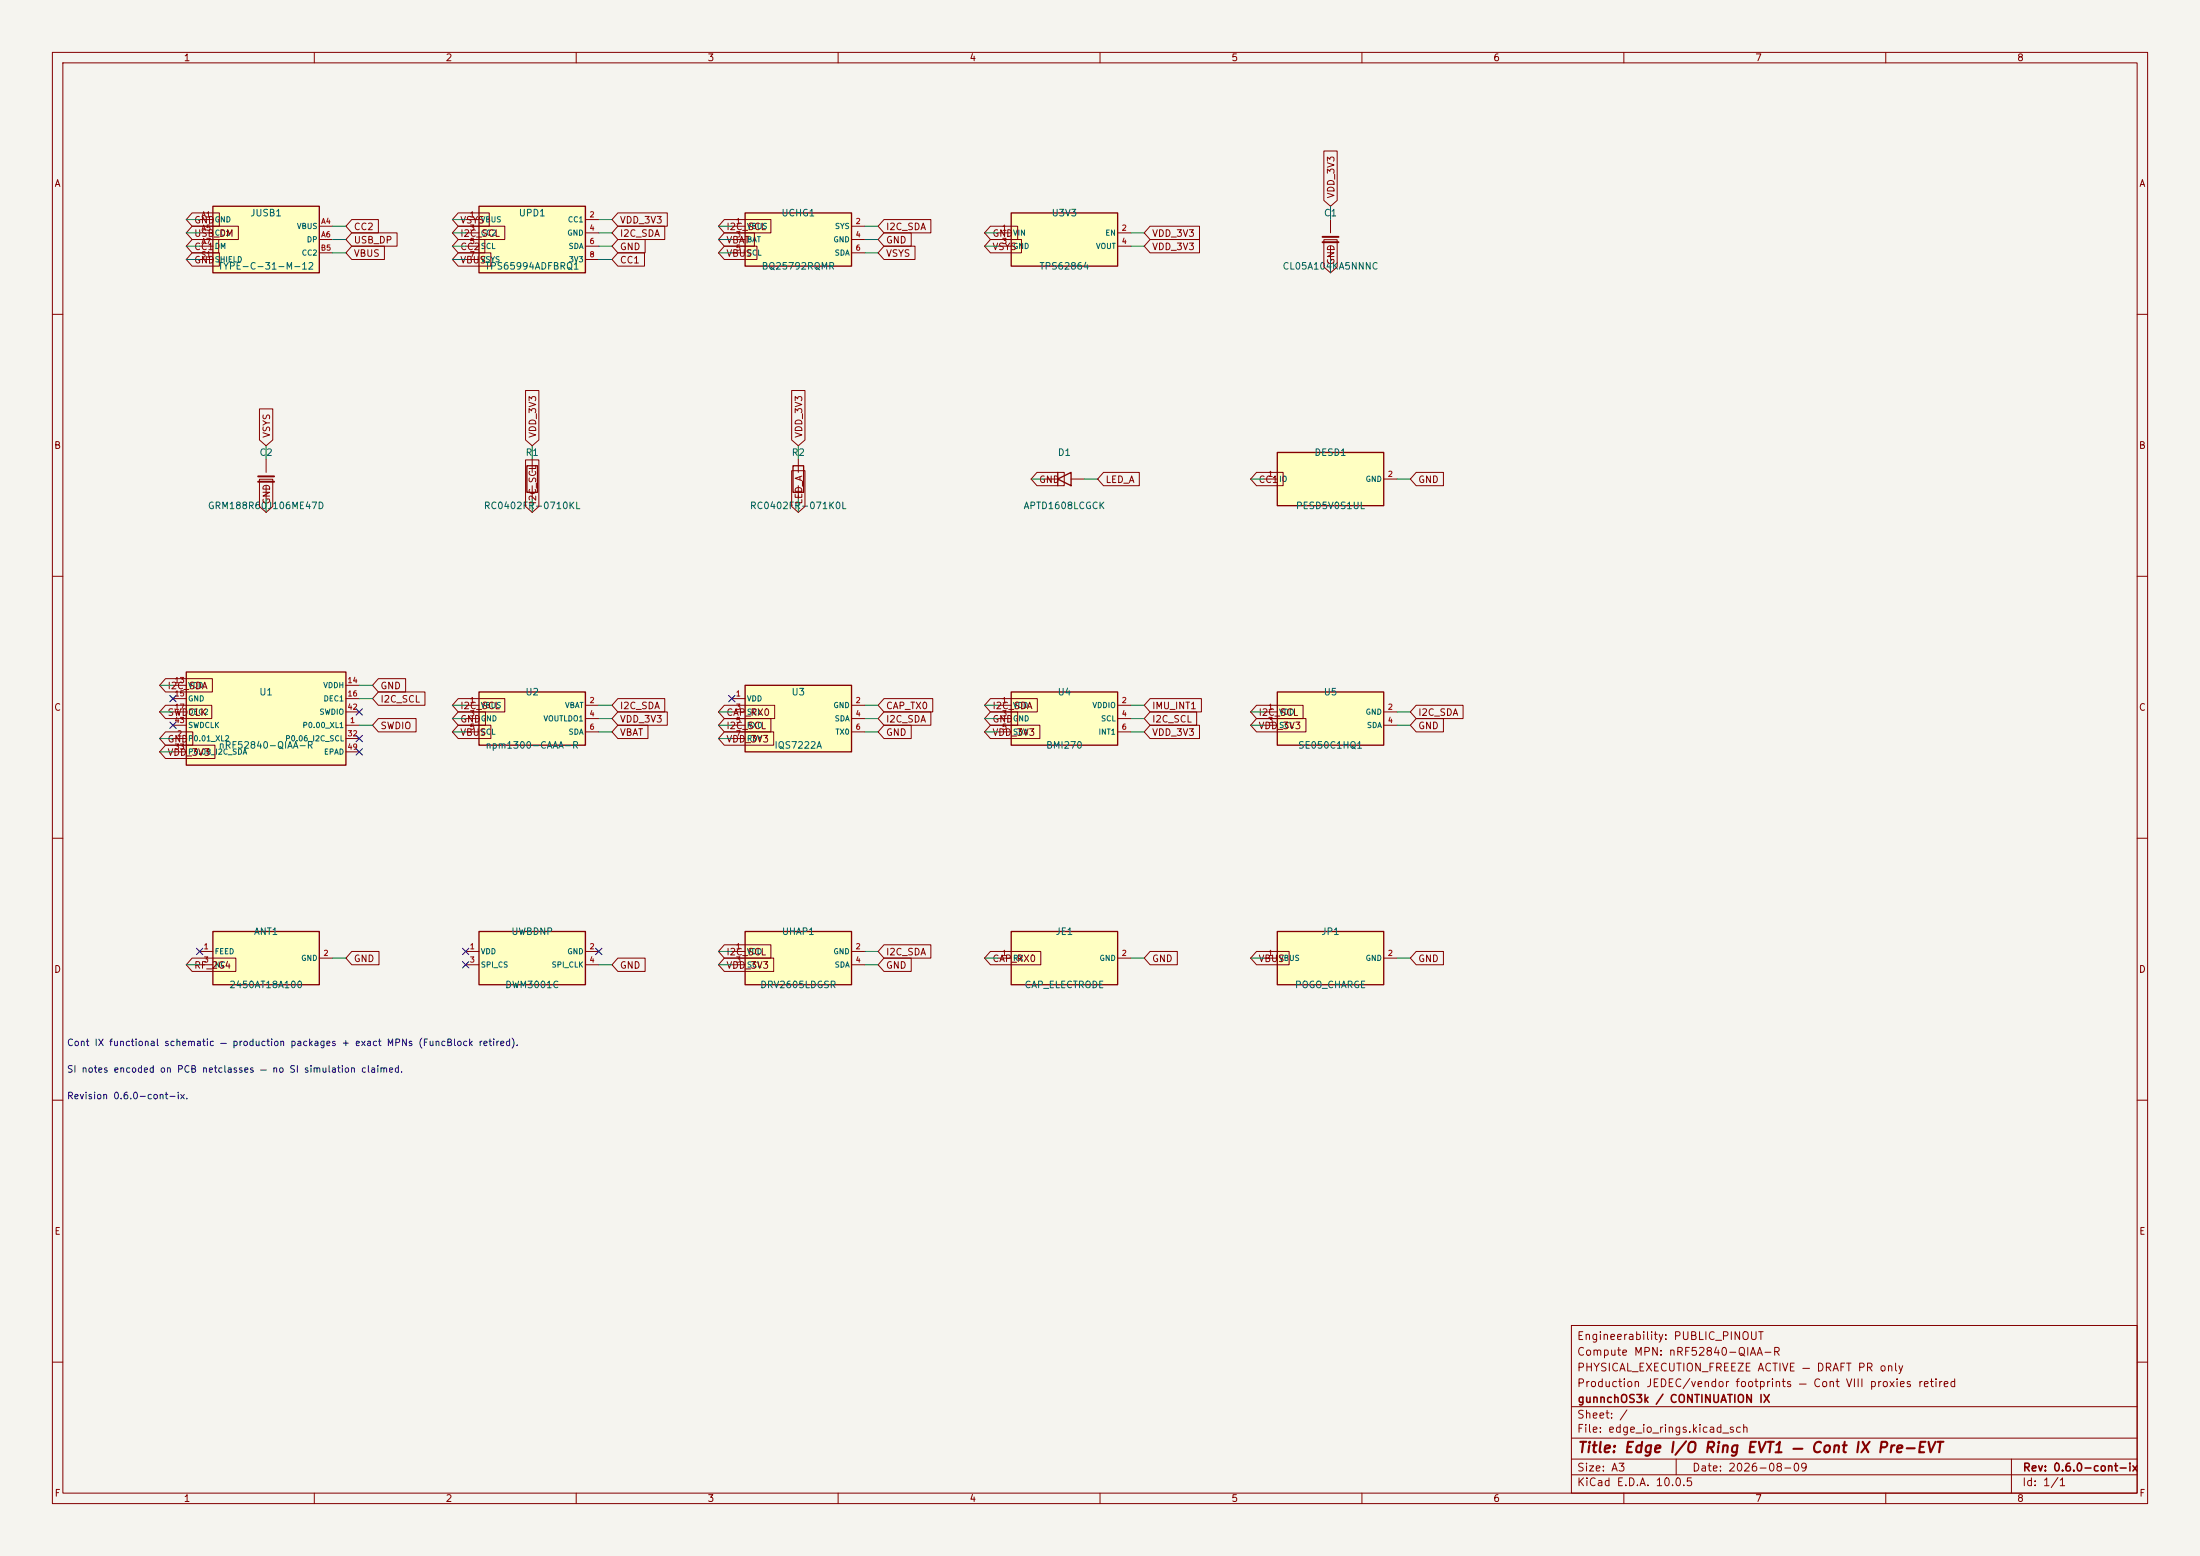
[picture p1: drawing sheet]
<svg xmlns="http://www.w3.org/2000/svg" width="420mm" height="297mm" viewBox="0 0 420 297" stroke-linecap="round" stroke-linejoin="round" font-family="sans-serif">
<path d="M0 0h420v297h-420z" fill="#f5f4ef" stroke="#f5f4ef" stroke-width=".19"/>
<g fill="none" stroke="#840000" stroke-width=".19">
<path d="M10 10h400v277h-400zM12 12h396v273h-396zM60 10v2M110 10v2M160 10v2M210 10v2M260 10v2M310 10v2M360 10v2M10 60h2M408 60h2M10 110h2"/>
<path d="M408 110h2M10 160h2M408 160h2M10 210h2M408 210h2M300 253h108v32h-108zM10 260h2M300 278.5h108M300 274.5h108M300 268.5h108M320 278.5v3M384 278.5v6.5"/>
<path d="M408 260h2M60 285v2M110 285v2M160 285v2M210 285v2M260 285v2M300 281.5h108M310 285v2M360 285v2"/>
</g>
<path d="M40.6 39.4h20.4v12.7h-20.4z" fill="#ffffc2"/>
<path d="M40.6 39.4h20.4v12.7h-20.4zM100.6 88.9h2v5.1h-2z" fill="none" stroke="#840000" stroke-width=".25"/>
<path d="M38.1 41.9h2.5M38.1 44.5h2.5M38.1 47h2.5M38.1 49.5h2.5M61 43.2h2.5M61 45.7h2.5M61 48.3h2.5M101.6 87.6v2.6M101.6 92.7v2.6" fill="none" stroke="#840000" stroke-width=".19"/>
<path d="M35.6 128.3h30.4v17.8h-30.4z" fill="#ffffc2"/>
<path d="M35.6 128.3h30.4v17.8h-30.4z" fill="none" stroke="#840000" stroke-width=".25"/>
<g fill="none" stroke="#840000" stroke-width=".19">
<path d="M50.8 87.6v2.6M50.8 92.7v2.6M33 138.4h2.6M33 130.8h2.6M33 133.4h2.6M33 135.9h2.6M66 138.4h2.6M66 130.8h2.6M66 133.4h2.6M66 135.9h2.6M33 141h2.6M33 143.5h2.6"/>
<path d="M66 141h2.6M66 143.5h2.6"/>
</g>
<path d="M49.3 90.9h3M49.3 91.9h3" fill="none" stroke="#840000" stroke-width=".37"/>
<path d="M243.8 177.8h20.4v10.2h-20.4z" fill="#ffffc2"/>
<path d="M243.8 177.8h20.4v10.2h-20.4z" fill="none" stroke="#840000" stroke-width=".25"/>
<path d="M241.3 182.9h2.5M264.2 182.9h2.5" fill="none" stroke="#840000" stroke-width=".19"/>
<path d="M91.4 39.4h20.4v12.7h-20.4z" fill="#ffffc2"/>
<path d="M91.4 39.4h20.4v12.7h-20.4z" fill="none" stroke="#840000" stroke-width=".25"/>
<path d="M88.9 41.9h2.5M88.9 44.5h2.5M88.9 47h2.5M88.9 49.5h2.5M111.8 41.9h2.5M111.8 44.5h2.5M111.8 47h2.5M111.8 49.5h2.5" fill="none" stroke="#840000" stroke-width=".19"/>
<path d="M243.8 132.1h20.4v10.1h-20.4z" fill="#ffffc2"/>
<path d="M243.8 132.1h20.4v10.1h-20.4z" fill="none" stroke="#840000" stroke-width=".25"/>
<path d="M241.3 135.9h2.5M241.3 138.4h2.5M264.2 135.9h2.5M264.2 138.4h2.5" fill="none" stroke="#840000" stroke-width=".19"/>
<path d="M142.2 177.8h20.4v10.2h-20.4z" fill="#ffffc2"/>
<path d="M142.2 177.8h20.4v10.2h-20.4z" fill="none" stroke="#840000" stroke-width=".25"/>
<path d="M139.7 181.6h2.5M139.7 184.2h2.5M162.6 181.6h2.5M162.6 184.2h2.5" fill="none" stroke="#840000" stroke-width=".19"/>
<path d="M193 132.1h20.4v10.1h-20.4z" fill="#ffffc2"/>
<path d="M193 132.1h20.4v10.1h-20.4z" fill="none" stroke="#840000" stroke-width=".25"/>
<path d="M190.5 134.6h2.5M190.5 137.2h2.5M190.5 139.7h2.5M213.4 134.6h2.5M213.4 137.2h2.5M213.4 139.7h2.5" fill="none" stroke="#840000" stroke-width=".19"/>
<path d="M193 177.8h20.4v10.2h-20.4z" fill="#ffffc2"/>
<path d="M193 177.8h20.4v10.2h-20.4z" fill="none" stroke="#840000" stroke-width=".25"/>
<path d="M190.5 182.9h2.5M213.4 182.9h2.5" fill="none" stroke="#840000" stroke-width=".19"/>
<path d="M142.2 130.8h20.4v12.7h-20.4z" fill="#ffffc2"/>
<path d="M142.2 130.8h20.4v12.7h-20.4z" fill="none" stroke="#840000" stroke-width=".25"/>
<path d="M139.7 133.4h2.5M139.7 135.9h2.5M139.7 138.4h2.5M162.6 134.6h2.5M162.6 137.2h2.5M162.6 139.7h2.5M139.7 141h2.5" fill="none" stroke="#840000" stroke-width=".19"/>
<path d="M91.4 132.1h20.4v10.1h-20.4z" fill="#ffffc2"/>
<path d="M91.4 132.1h20.4v10.1h-20.4z" fill="none" stroke="#840000" stroke-width=".25"/>
<path d="M88.9 134.6h2.5M88.9 137.2h2.5M88.9 139.7h2.5M111.8 134.6h2.5M111.8 137.2h2.5M111.8 139.7h2.5" fill="none" stroke="#840000" stroke-width=".19"/>
<path d="M40.6 177.8h20.4v10.2h-20.4z" fill="#ffffc2"/>
<path d="M40.6 177.8h20.4v10.2h-20.4z" fill="none" stroke="#840000" stroke-width=".25"/>
<path d="M38.1 181.6h2.5M38.1 184.2h2.5M61 182.9h2.5" fill="none" stroke="#840000" stroke-width=".19"/>
<path d="M91.4 177.8h20.4v10.2h-20.4z" fill="#ffffc2"/>
<path d="M91.4 177.8h20.4v10.2h-20.4z" fill="none" stroke="#840000" stroke-width=".25"/>
<path d="M88.9 181.6h2.5M88.9 184.2h2.5M111.8 181.6h2.5M111.8 184.2h2.5" fill="none" stroke="#840000" stroke-width=".19"/>
<path d="M243.8 86.4h20.4v10.1h-20.4z" fill="#ffffc2"/>
<path d="M201.9 91.4l2.6-1.2v2.5zM201.9 90.2v2.5M243.8 86.4h20.4v10.1h-20.4z" fill="none" stroke="#840000" stroke-width=".25"/>
<path d="M254 41.9v2.6M254 47v2.5M199.4 91.4h2.5M204.5 91.4h2.5M241.3 91.4h2.5M264.2 91.4h2.5" fill="none" stroke="#840000" stroke-width=".19"/>
<path d="M252.5 45.2h3M252.5 46.2h3" fill="none" stroke="#840000" stroke-width=".37"/>
<path d="M193 40.6h20.4v10.2h-20.4z" fill="#ffffc2"/>
<path d="M193 40.6h20.4v10.2h-20.4z" fill="none" stroke="#840000" stroke-width=".25"/>
<path d="M190.5 44.5h2.5M190.5 47h2.5M213.4 44.5h2.5M213.4 47h2.5" fill="none" stroke="#840000" stroke-width=".19"/>
<path d="M142.2 40.6h20.4v10.2h-20.4z" fill="#ffffc2"/>
<path d="M142.2 40.6h20.4v10.2h-20.4zM151.4 88.9h2v5.1h-2z" fill="none" stroke="#840000" stroke-width=".25"/>
<g fill="none" stroke="#840000" stroke-width=".19">
<path d="M252.7 28.8h2.6v9.5l-1.3 1.1-1.3-1.1zM36.7 43.2h8.8v2.5h-8.8l-1.1-1.2zM36.7 40.6h5.2v2.6h-5.2l-1.1-1.3zM36.7 45.7h5.1v2.6h-5.1l-1.1-1.3zM36.7 48.3h5.2v2.5h-5.2l-1.1-1.3zM67.2 44.4h8.6v2.6h-8.6l-1.2-1.3zM67.2 41.9h5v2.6h-5l-1.2-1.3zM67.2 47h6.2v2.5h-6.2l-1.2-1.2zM87.5 48.3h6.2v2.5h-6.2l-1.1-1.3zM87.5 45.7h5.1v2.6h-5.1l-1.1-1.3zM87.5 43.2h8.9v2.5h-8.9l-1.1-1.2zM87.5 40.6h5.9v2.6h-5.9l-1.1-1.3z"/>
<path d="M118 48.3h5v2.5h-5l-1.2-1.3zM118 45.7h5.2v2.6h-5.2l-1.2-1.3zM118 43.2h8.9v2.5h-8.9l-1.2-1.2zM118 40.6h9.4v2.6h-9.4l-1.2-1.3zM138.3 44.4h5.7v2.6h-5.7l-1.1-1.3zM138.3 41.9h8.9v2.6h-8.9l-1.1-1.3zM138.3 47h6.2v2.5h-6.2l-1.1-1.2zM139.7 43.2h2.5M139.7 45.7h2.5M139.7 48.3h2.5M162.6 43.2h2.5M162.6 45.7h2.5"/>
<path d="M162.6 48.3h2.5M168.8 47h5.9v2.5h-5.9l-1.2-1.2zM168.8 44.4h5.2v2.6h-5.2l-1.2-1.3zM168.8 41.9h8.9v2.6h-8.9l-1.2-1.3zM189.1 45.7h5.9v2.6h-5.9l-1.1-1.3zM189.1 43.2h5.2v2.5h-5.2l-1.1-1.2zM219.6 45.7h9.4v2.6h-9.4l-1.2-1.3zM219.6 43.2h9.4v2.5h-9.4l-1.2-1.2zM252.7 45.8h2.6v5.2l-1.3 1.1-1.3-1.1zM49.5 78h2.6v6l-1.3 1.1-1.3-1.1zM100.3 74.5h2.6v9.5l-1.3 1.1-1.3-1.1zM151.1 74.5h2.6v9.5l-1.3 1.1-1.3-1.1z"/>
<path d="M49.5 91.5h2.6v5.2l-1.3 1.1-1.3-1.1zM100.3 87.8h2.6v8.9l-1.3 1.1-1.3-1.1zM151.1 89.8h2.6v6.9l-1.3 1.1-1.3-1.1zM152.4 87.6v2.6M152.4 92.7v2.6M198 90.2h5.2v2.5h-5.2l-1.2-1.3zM210.7 90.2h6.8v2.5h-6.8l-1.2-1.3zM239.9 90.2h5.1v2.5h-5.1l-1.1-1.3zM270.4 90.2h5.2v2.5h-5.2l-1.2-1.3zM31.6 129.5h8.9v2.6h-8.9l-1.1-1.3zM31.6 134.6h8.8v2.6h-8.8l-1.1-1.3zM31.6 139.7h5.2v2.5h-5.2l-1.1-1.2z"/>
<path d="M72.2 132.1h8.9v2.5h-8.9l-1.1-1.2zM72.2 129.5h5.2v2.6h-5.2l-1.1-1.3zM72.2 137.2h7.2v2.5h-7.2l-1.1-1.3zM87.5 133.3h8.9v2.6h-8.9l-1.1-1.3zM87.5 135.9h5.2v2.5h-5.2l-1.1-1.2zM87.5 138.4h6.2v2.6h-6.2l-1.1-1.3zM118 135.9h9.4v2.5h-9.4l-1.2-1.2zM118 138.4h5.7v2.6h-5.7l-1.2-1.3zM118 133.3h8.9v2.6h-8.9l-1.2-1.3zM138.3 134.6h9.6v2.6h-9.6l-1.1-1.3zM138.3 137.2h8.9v2.5h-8.9l-1.1-1.3zM138.3 139.7h9.4v2.5h-9.4l-1.1-1.2z"/>
<path d="M168.8 133.3h9.3v2.6h-9.3l-1.2-1.3zM168.8 135.9h8.9v2.5h-8.9l-1.2-1.2zM168.8 138.4h5.2v2.6h-5.2l-1.2-1.3zM189.1 138.4h9.4v2.6h-9.4l-1.1-1.3zM189.1 133.3h8.9v2.6h-8.9l-1.1-1.3zM189.1 135.9h5.2v2.5h-5.2l-1.1-1.2zM219.6 133.3h9.8v2.6h-9.8l-1.2-1.3zM219.6 135.9h8.8v2.5h-8.8l-1.2-1.2zM219.6 138.4h9.4v2.6h-9.4l-1.2-1.3zM239.9 134.6h8.9v2.6h-8.9l-1.1-1.3zM239.9 137.2h9.4v2.5h-9.4l-1.1-1.3zM270.4 134.6h8.9v2.6h-8.9l-1.2-1.3z"/>
<path d="M270.4 137.2h5.2v2.5h-5.2l-1.2-1.3zM31.6 142.2h9.4v2.6h-9.4l-1.1-1.3zM36.7 182.9h8.3v2.5h-8.3l-1.1-1.2zM67.2 181.6h5.2v2.6h-5.2l-1.2-1.3zM118 182.9h5.2v2.5h-5.2l-1.2-1.2zM138.3 180.3h8.9v2.6h-8.9l-1.1-1.3zM138.3 182.9h9.4v2.5h-9.4l-1.1-1.2zM168.8 180.3h8.9v2.6h-8.9l-1.2-1.3zM168.8 182.9h5.2v2.5h-5.2l-1.2-1.2zM189.1 181.6h9.6v2.6h-9.6l-1.1-1.3zM219.6 181.6h5.2v2.6h-5.2l-1.2-1.3zM239.9 181.6h6.2v2.6h-6.2l-1.1-1.3z"/>
<path d="M270.4 181.6h5.2v2.6h-5.2l-1.2-1.3z"/>
</g>
<g fill="none" stroke="#009600" stroke-width=".19">
<path d="M254 39.4v2.5M35.6 41.9h2.5M35.6 44.5h2.5M35.6 47h2.5M35.6 49.5h2.5M63.5 48.3h2.5M63.5 45.7h2.5M63.5 43.2h2.5M86.4 41.9h2.5M86.4 44.5h2.5M86.4 47h2.5M86.4 49.5h2.5"/>
<path d="M114.3 41.9h2.5M114.3 44.5h2.5M114.3 47h2.5M114.3 49.5h2.5M137.2 48.3h2.5M137.2 45.7h2.5M137.2 43.2h2.5M165.1 48.3h2.5M165.1 45.7h2.5M165.1 43.2h2.5M188 44.5h2.5M188 47h2.5"/>
<path d="M215.9 44.5h2.5M215.9 47h2.5M254 49.5v2.6M50.8 85.1v2.5M50.8 95.3v2.5M101.6 85.1v2.5M101.6 95.3v2.5M152.4 85.1v2.5M152.4 95.3v2.5M196.8 91.4h2.6M207 91.4h2.5M238.8 91.4h2.5"/>
<path d="M266.7 91.4h2.5M30.5 135.9h2.5M30.5 130.8h2.5M68.6 138.4h2.5M68.6 130.8h2.5M68.6 133.4h2.5M86.4 134.6h2.5M86.4 139.7h2.5M86.4 137.2h2.5M114.3 134.6h2.5M114.3 139.7h2.5M114.3 137.2h2.5"/>
<path d="M137.2 138.4h2.5M137.2 135.9h2.5M165.1 134.6h2.5M165.1 139.7h2.5M165.1 137.2h2.5M188 134.6h2.5M188 139.7h2.5M188 137.2h2.5M215.9 134.6h2.5M215.9 139.7h2.5M215.9 137.2h2.5M238.8 138.4h2.5"/>
<path d="M238.8 135.9h2.5M266.7 138.4h2.5M266.7 135.9h2.5M30.5 141h2.5M30.5 143.5h2.5M137.2 141h2.5M35.6 184.2h2.5M63.5 182.9h2.5M114.3 184.2h2.5M137.2 184.2h2.5M137.2 181.6h2.5M165.1 184.2h2.5"/>
<path d="M165.1 181.6h2.5M188 182.9h2.5M215.9 182.9h2.5M238.8 182.9h2.5M266.7 182.9h2.5"/>
</g>
<g fill="none" stroke="#000084" stroke-width=".19">
<path d="M32.4 132.7l1.2 1.3M32.4 137.8l1.2 1.2M33.6 132.7l-1.2 1.3M33.6 137.8l-1.2 1.2M68 135.3l1.2 1.2M69.2 135.3l-1.2 1.2M139.1 132.7l1.2 1.3M140.3 132.7l-1.2 1.3M68 140.4l1.2 1.2M68 142.9l1.2 1.2M69.2 140.4l-1.2 1.2M69.2 142.9l-1.2 1.2"/>
<path d="M37.5 181l1.2 1.2M38.7 181l-1.2 1.2M88.3 183.5l1.2 1.3M88.3 181l1.2 1.2M89.5 183.5l-1.2 1.3M89.5 181l-1.2 1.2M113.7 181l1.2 1.2M114.9 181l-1.2 1.2"/>
</g>
<text font-size="2" fill="#840000" x="301" y="277.8">Title: Edge I/O Ring EVT1 — Cont IX Pre-EVT</text>
<g font-size="1.5" fill="#840000">
<text x="300.9" y="256.1">Engineerability: PUBLIC_PINOUT</text>
<text x="300.9" y="262.1">PHYSICAL_EXECUTION_FREEZE ACTIVE — DRAFT PR only</text>
<text x="300.9" y="259.1">Compute MPN: nRF52840-QIAA-R</text>
<text x="300.9" y="265.1">Production JEDEC/vendor footprints — Cont VIII proxies retired</text>
<text x="301" y="268.1">gunnchOS3k / CONTINUATION IX</text>
<text x="300.9" y="273.8">File: edge_io_rings.kicad_sch</text>
<text x="300.9" y="271.1">Sheet: /</text>
<text x="300.9" y="281.2">Size: A3</text>
<text x="322.9" y="281.2">Date: 2026-08-09</text>
<text x="386" y="281.2">Rev: 0.6.0-cont-ix</text>
<text x="300.9" y="284">KiCad E.D.A. 10.0.5</text>
<text x="385.9" y="284">Id: 1/1</text>
</g>
<g font-size="1.3" fill="#840000">
<text x="35" y="12">1</text>
<text x="85" y="12">2</text>
<text x="135" y="12">3</text>
<text x="185" y="12">4</text>
<text x="235" y="12">5</text>
<text x="285" y="12">6</text>
<text x="335" y="12">7</text>
<text x="385" y="12">8</text>
<text x="10.3" y="36">A</text>
<text x="408.3" y="36">A</text>
<text x="255.1" y="38" transform="rotate(-90 255.1 38)">VDD_3V3</text>
<text x="37" y="45.5">USB_DM</text>
<text x="37" y="43">GND</text>
<text x="67.4" y="46.8">USB_DP</text>
<text x="67.4" y="44.2">CC2</text>
<text x="87.8" y="45.5">I2C_SCL</text>
<text x="87.8" y="43">VSYS</text>
<text x="118.2" y="45.5">I2C_SDA</text>
<text x="118.2" y="43">VDD_3V3</text>
<text x="138.6" y="46.8">VBAT</text>
<text x="138.6" y="44.2">I2C_SCL</text>
<text x="169" y="46.8">GND</text>
<text x="169" y="44.2">I2C_SDA</text>
<text x="189.4" y="45.5">GND</text>
<text x="219.8" y="45.5">VDD_3V3</text>
<text x="37" y="48">CC1</text>
<text x="37" y="50.6">GND</text>
<text x="67.4" y="49.3">VBUS</text>
<text x="87.8" y="50.6">VBUS</text>
<text x="87.8" y="48">CC2</text>
<text x="118.2" y="50.6">CC1</text>
<text x="118.2" y="48">GND</text>
<text x="138.6" y="49.3">VBUS</text>
<text x="169" y="49.3">VSYS</text>
<text x="189.4" y="48">VSYS</text>
<text x="219.8" y="48">VDD_3V3</text>
<text x="255.1" y="50.7" transform="rotate(-90 255.1 50.7)">GND</text>
<text x="51.9" y="83.7" transform="rotate(-90 51.9 83.7)">VSYS</text>
<text x="102.7" y="83.7" transform="rotate(-90 102.7 83.7)">VDD_3V3</text>
<text x="153.5" y="83.7" transform="rotate(-90 153.5 83.7)">VDD_3V3</text>
<text x="10.2" y="86">B</text>
<text x="408.2" y="86">B</text>
<text x="198.3" y="92.5">GND</text>
<text x="211" y="92.5">LED_A</text>
<text x="240.2" y="92.5">CC1</text>
<text x="270.6" y="92.5">GND</text>
<text x="51.9" y="96.4" transform="rotate(-90 51.9 96.4)">GND</text>
<text x="102.7" y="96.4" transform="rotate(-90 102.7 96.4)">I2C_SCL</text>
<text x="153.5" y="96.4" transform="rotate(-90 153.5 96.4)">LED_A</text>
<text x="31.9" y="131.9">I2C_SDA</text>
<text x="72.5" y="131.9">GND</text>
<text x="10.2" y="136">C</text>
<text x="31.9" y="136.9">SWDCLK</text>
<text x="72.5" y="134.4">I2C_SCL</text>
<text x="87.8" y="135.7">I2C_SCL</text>
<text x="118.2" y="135.7">I2C_SDA</text>
<text x="138.6" y="136.9">CAP_RX0</text>
<text x="169" y="135.7">CAP_TX0</text>
<text x="189.4" y="135.7">I2C_SDA</text>
<text x="219.8" y="135.7">IMU_INT1</text>
<text x="240.2" y="136.9">I2C_SCL</text>
<text x="270.6" y="136.9">I2C_SDA</text>
<text x="408.2" y="136">C</text>
<text x="31.9" y="142">GND</text>
<text x="72.5" y="139.5">SWDIO</text>
<text x="87.8" y="138.2">GND</text>
<text x="87.8" y="140.8">VBUS</text>
<text x="118.2" y="138.2">VDD_3V3</text>
<text x="118.2" y="140.8">VBAT</text>
<text x="138.6" y="139.5">I2C_SCL</text>
<text x="138.6" y="142">VDD_3V3</text>
<text x="169" y="138.2">I2C_SDA</text>
<text x="169" y="140.8">GND</text>
<text x="189.4" y="140.8">VDD_3V3</text>
<text x="189.4" y="138.2">GND</text>
<text x="219.8" y="138.2">I2C_SCL</text>
<text x="219.8" y="140.8">VDD_3V3</text>
<text x="240.2" y="139.5">VDD_3V3</text>
<text x="270.6" y="139.5">GND</text>
<text x="31.9" y="144.6">VDD_3V3</text>
<text x="10.2" y="186">D</text>
<text x="37" y="185.2">RF_2G4</text>
<text x="67.4" y="183.9">GND</text>
<text x="118.2" y="185.2">GND</text>
<text x="138.6" y="182.7">I2C_SCL</text>
<text x="138.6" y="185.2">VDD_3V3</text>
<text x="169" y="182.7">I2C_SDA</text>
<text x="169" y="185.2">GND</text>
<text x="189.4" y="183.9">CAP_RX0</text>
<text x="219.8" y="183.9">GND</text>
<text x="240.2" y="183.9">VBUS</text>
<text x="270.6" y="183.9">GND</text>
<text x="408.2" y="186">D</text>
<text x="10.3" y="236">E</text>
<text x="408.3" y="236">E</text>
<text x="10.3" y="286">F</text>
<text x="35" y="287">1</text>
<text x="85" y="287">2</text>
<text x="135" y="287">3</text>
<text x="185" y="287">4</text>
<text x="235" y="287">5</text>
<text x="285" y="287">6</text>
<text x="335" y="287">7</text>
<text x="385" y="287">8</text>
<text x="408.3" y="286">F</text>
</g>
<g font-size="1.3" fill="#006464">
<text x="47.7" y="41.6">JUSB1</text>
<text x="98.9" y="41.6">UPD1</text>
<text x="149.1" y="41.6">UCHG1</text>
<text x="200.7" y="41.6">U3V3</text>
<text x="252.6" y="41.6">C1</text>
<text x="41.5" y="51.8">TYPE-C-31-M-12</text>
<text x="92.5" y="51.8">TPS65994ADFBRQ1</text>
<text x="145.3" y="51.8">BQ25792RQMR</text>
<text x="198.3" y="51.8">TPS62864</text>
<text x="244.7" y="51.8">CL05A104KA5NNNC</text>
<text x="49.4" y="87.3">C2</text>
<text x="100.2" y="87.3">R1</text>
<text x="151" y="87.3">R2</text>
<text x="201.8" y="87.3">D1</text>
<text x="250.8" y="87.3">DESD1</text>
<text x="39.6" y="97.5">GRM188R60J106ME47D</text>
<text x="92.3" y="97.5">RC0402FR-0710KL</text>
<text x="143.1" y="97.5">RC0402FR-071K0L</text>
<text x="195.3" y="97.5">APTD1608LCGCK</text>
<text x="247.3" y="97.5">PESD5V0S1UL</text>
<text x="49.4" y="133">U1</text>
<text x="100.2" y="133">U2</text>
<text x="151" y="133">U3</text>
<text x="201.8" y="133">U4</text>
<text x="252.6" y="133">U5</text>
<text x="41.6" y="143.2">nRF52840-QIAA-R</text>
<text x="92.6" y="143.2">npm1300-CAAA-R</text>
<text x="147.7" y="143.2">IQS7222A</text>
<text x="199.6" y="143.2">BMI270</text>
<text x="247.7" y="143.2">SE050C1HQ1</text>
<text x="48.4" y="178.8">ANT1</text>
<text x="97.5" y="178.8">UWBDNP</text>
<text x="149.2" y="178.8">UHAP1</text>
<text x="201.4" y="178.8">JE1</text>
<text x="252.1" y="178.8">JP1</text>
<text x="43.7" y="188.9">2450AT18A100</text>
<text x="96.3" y="188.9">DWM3001C</text>
<text x="145" y="188.9">DRV2605LDGSR</text>
<text x="195.5" y="188.9">CAP_ELECTRODE</text>
<text x="247.1" y="188.9">POGO_CHARGE</text>
</g>
<g font-size="1.3" fill="#0000c2">
<text x="12.7" y="200">Cont IX functional schematic — production packages + exact MPNs (FuncBlock retired).</text>
<text x="12.7" y="205.1">SI notes encoded on PCB netclasses — no SI simulation claimed.</text>
<text x="12.7" y="210.1">Revision 0.6.0-cont-ix.</text>
</g>
<g font-size="1" fill="#a90000">
<text x="38.3" y="41.7">A1</text>
<text x="89.6" y="41.7">1</text>
<text x="112.4" y="41.7">2</text>
<text x="38.3" y="44.3">A5</text>
<text x="38.3" y="46.8">A7</text>
<text x="61.2" y="43">A4</text>
<text x="61.2" y="45.5">A6</text>
<text x="89.6" y="44.3">3</text>
<text x="89.6" y="46.8">5</text>
<text x="112.4" y="44.3">4</text>
<text x="112.4" y="46.8">6</text>
<text x="140.4" y="43">1</text>
<text x="140.4" y="45.5">3</text>
<text x="163.2" y="43">2</text>
<text x="163.2" y="45.5">4</text>
<text x="191.2" y="44.3">1</text>
<text x="191.2" y="46.8">3</text>
<text x="214" y="44.3">2</text>
<text x="214" y="46.8">4</text>
<text x="38.3" y="49.3">S1</text>
<text x="61.1" y="48.1">B5</text>
<text x="89.6" y="49.3">7</text>
<text x="112.4" y="49.3">8</text>
<text x="140.4" y="48.1">5</text>
<text x="163.2" y="48.1">6</text>
<text x="242" y="91.3">1</text>
<text x="264.8" y="91.3">2</text>
<text x="33.2" y="130.6">13</text>
<text x="66.2" y="130.6">14</text>
<text x="33.2" y="133.2">15</text>
<text x="33.2" y="135.7">17</text>
<text x="66.2" y="133.2">16</text>
<text x="66.2" y="135.7">42</text>
<text x="89.6" y="134.4">1</text>
<text x="89.6" y="137">3</text>
<text x="112.4" y="134.4">2</text>
<text x="112.4" y="137">4</text>
<text x="140.4" y="133.2">1</text>
<text x="140.4" y="135.7">3</text>
<text x="163.2" y="134.4">2</text>
<text x="163.2" y="137">4</text>
<text x="191.2" y="134.4">1</text>
<text x="191.2" y="137">3</text>
<text x="214" y="134.4">2</text>
<text x="214" y="137">4</text>
<text x="242" y="135.7">1</text>
<text x="264.8" y="135.7">2</text>
<text x="33.2" y="143.3">33</text>
<text x="33.2" y="138.2">43</text>
<text x="33.7" y="140.8">2</text>
<text x="66.2" y="140.8">32</text>
<text x="66.2" y="143.3">49</text>
<text x="66.7" y="138.2">1</text>
<text x="89.6" y="139.5">5</text>
<text x="112.4" y="139.5">6</text>
<text x="140.4" y="138.2">5</text>
<text x="140.4" y="140.8">7</text>
<text x="163.2" y="139.5">6</text>
<text x="191.2" y="139.5">5</text>
<text x="214" y="139.5">6</text>
<text x="242" y="138.2">3</text>
<text x="264.8" y="138.2">4</text>
<text x="38.8" y="181.4">1</text>
<text x="38.8" y="184">3</text>
<text x="61.6" y="182.7">2</text>
<text x="89.6" y="181.4">1</text>
<text x="89.6" y="184">3</text>
<text x="112.4" y="181.4">2</text>
<text x="112.4" y="184">4</text>
<text x="140.4" y="181.4">1</text>
<text x="140.4" y="184">3</text>
<text x="163.2" y="181.4">2</text>
<text x="163.2" y="184">4</text>
<text x="191.2" y="182.7">1</text>
<text x="214" y="182.7">2</text>
<text x="242" y="182.7">1</text>
<text x="264.8" y="182.7">2</text>
</g>
<g font-size="1" fill="#006464">
<text x="40.9" y="42.7">GND</text>
<text x="40.9" y="45.2">CC1</text>
<text x="40.9" y="47.8">DM</text>
<text x="56.6" y="43.9">VBUS</text>
<text x="58.5" y="46.5">DP</text>
<text x="91.7" y="42.7">VBUS</text>
<text x="91.7" y="45.2">CC2</text>
<text x="91.7" y="47.8">SCL</text>
<text x="108.2" y="45.2">GND</text>
<text x="108.3" y="42.7">CC1</text>
<text x="108.4" y="47.8">SDA</text>
<text x="142.5" y="43.9">VBUS</text>
<text x="142.5" y="46.5">BAT</text>
<text x="159" y="46.5">GND</text>
<text x="159.3" y="43.9">SYS</text>
<text x="193.3" y="45.2">VIN</text>
<text x="193.3" y="47.8">GND</text>
<text x="209.1" y="47.8">VOUT</text>
<text x="210.9" y="45.2">EN</text>
<text x="40.9" y="50.3">SHIELD</text>
<text x="57.5" y="49">CC2</text>
<text x="91.7" y="50.3">VSYS</text>
<text x="108.5" y="50.3">3V3</text>
<text x="142.5" y="49">SCL</text>
<text x="159.2" y="49">SDA</text>
<text x="244.1" y="92.2">IO</text>
<text x="260.6" y="92.2">GND</text>
<text x="35.8" y="131.6">VDD</text>
<text x="61.6" y="131.6">VDDH</text>
<text x="35.8" y="134.1">GND</text>
<text x="35.8" y="136.7">DEC2</text>
<text x="60.9" y="136.7">SWDIO</text>
<text x="61.7" y="134.1">DEC1</text>
<text x="91.7" y="135.4">VBUS</text>
<text x="91.7" y="137.9">GND</text>
<text x="103.7" y="137.9">VOUTLDO1</text>
<text x="107.8" y="135.4">VBAT</text>
<text x="142.5" y="134.1">VDD</text>
<text x="142.5" y="136.7">SCL</text>
<text x="159" y="135.4">GND</text>
<text x="159.2" y="137.9">SDA</text>
<text x="193.3" y="135.4">VDD</text>
<text x="193.3" y="137.9">GND</text>
<text x="208.5" y="135.4">VDDIO</text>
<text x="210.1" y="137.9">SCL</text>
<text x="244.1" y="136.7">VDD</text>
<text x="260.6" y="136.7">GND</text>
<text x="35.8" y="141.7">P0.01_XL2</text>
<text x="35.8" y="139.2">SWDCLK</text>
<text x="54.4" y="141.7">P0.06_I2C_SCL</text>
<text x="57.6" y="139.2">P0.00_XL1</text>
<text x="91.7" y="140.5">SCL</text>
<text x="108.4" y="140.5">SDA</text>
<text x="142.5" y="139.2">RX0</text>
<text x="142.5" y="141.7">RDY</text>
<text x="159.4" y="140.5">TX0</text>
<text x="193.3" y="140.5">SDA</text>
<text x="209.6" y="140.5">INT1</text>
<text x="244.1" y="139.2">SCL</text>
<text x="260.8" y="139.2">SDA</text>
<text x="35.8" y="144.3">P0.08_I2C_SDA</text>
<text x="61.8" y="144.3">EPAD</text>
<text x="40.9" y="182.4">FEED</text>
<text x="40.9" y="184.9">NC</text>
<text x="57.4" y="183.6">GND</text>
<text x="91.7" y="182.4">VDD</text>
<text x="91.7" y="184.9">SPI_CS</text>
<text x="105.2" y="184.9">SPI_CLK</text>
<text x="108.2" y="182.4">GND</text>
<text x="142.5" y="182.4">VDD</text>
<text x="142.5" y="184.9">SCL</text>
<text x="159" y="182.4">GND</text>
<text x="159.2" y="184.9">SDA</text>
<text x="193.3" y="183.6">RX</text>
<text x="209.8" y="183.6">GND</text>
<text x="244.1" y="183.6">VBUS</text>
<text x="260.6" y="183.6">GND</text>
</g>
</svg>
